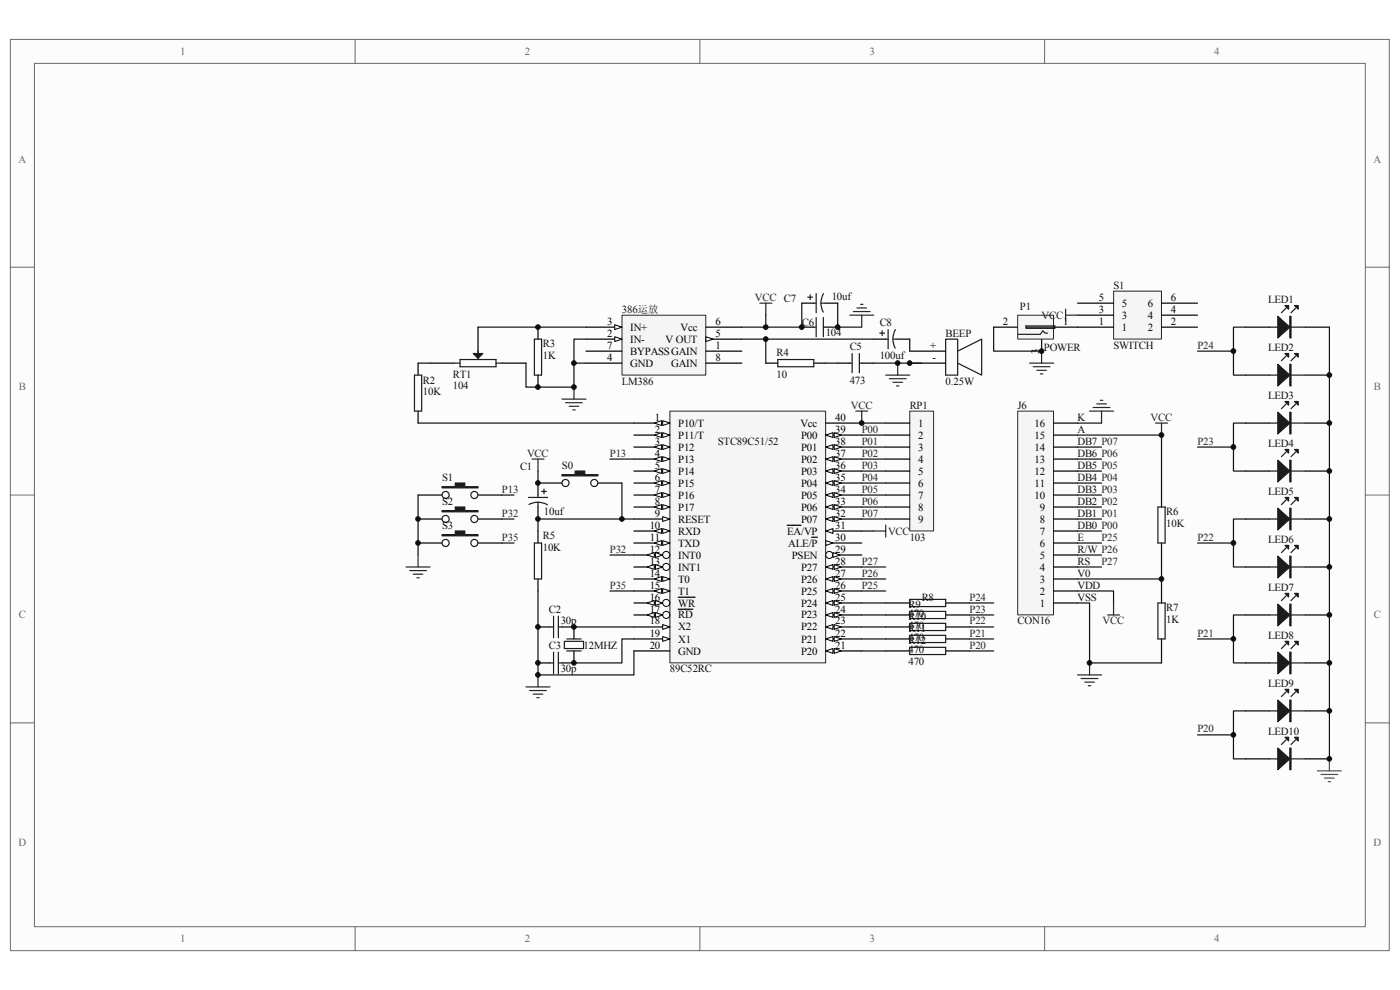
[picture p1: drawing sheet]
<svg xmlns="http://www.w3.org/2000/svg" width="297mm" height="210mm" viewBox="0 0 297 210" stroke-linecap="round" stroke-linejoin="round" font-family="sans-serif">
<path d="M2.2 8.4h292.5v193.3h-292.5z" fill="#fcfcfc"/>
<path d="M2.2 8.4h292.5v193.3h-292.5z" fill="none" stroke="#6a6a6a" stroke-width=".21"/>
<path d="M7.3 13.5h282.3v183.1h-282.3z" fill="#fcfcfc"/>
<g fill="none" stroke="#6a6a6a" stroke-width=".21">
<path d="M7.3 13.4h282.3v183.2h-282.3zM75.3 8.3v5.1M148.5 8.3v5.1M221.6 8.3v5.1M2.2 56.7h5.1M289.7 56.7h5M2.2 105h5.1M289.7 105h5M2.2 153.3h5.1M289.7 153.3h5M75.3 196.6v5.1M148.5 196.6v5.1"/>
<path d="M221.6 196.6v5.1"/>
</g>
<path d="M142.1 87.2h33.1v53.4h-33.1z" fill="#f5f5f5"/>
<path d="M142.1 87.2h33.1v53.4h-33.1z" fill="none" stroke="#262626" stroke-width=".21"/>
<path d="M175.2 112.6h7.6" fill="none" stroke="#000" stroke-width=".25"/>
<path d="M175.2 112.6l1.5-.5v1.1z" fill="#fcfcfc" stroke="#000" stroke-width=".21"/>
<path d="M167 111.4h2.9M134.5 135.5h7.6" fill="none" stroke="#000" stroke-width=".25"/>
<path d="M140.6 135l1.5 .5-1.5 .5z" fill="#fcfcfc" stroke="#000" stroke-width=".21"/>
<path d="M134.5 133h7.6" fill="none" stroke="#000" stroke-width=".25"/>
<path d="M140.6 132.5l1.5 .5-1.5 .5z" fill="#fcfcfc" stroke="#000" stroke-width=".21"/>
<path d="M134.5 110.1h7.6" fill="none" stroke="#000" stroke-width=".25"/>
<path d="M140.6 109.6l1.5 .5-1.5 .5z" fill="#fcfcfc" stroke="#000" stroke-width=".21"/>
<path d="M134.5 130.4h7.6" fill="none" stroke="#000" stroke-width=".25"/>
<g fill="#fcfcfc" stroke="#000" stroke-width=".21">
<path d="M139.1 129.9l1.5 .5-1.5 .6z"/>
<path d="M137.3 130.4l1.5-.5v1.1z"/>
<circle cx="141.3" cy="130.4" r=".75"/>
</g>
<path d="M134.5 127.9h7.6M143.9 129.2h3.1" fill="none" stroke="#000" stroke-width=".25"/>
<g fill="#fcfcfc" stroke="#000" stroke-width=".21">
<path d="M139.1 127.4l1.5 .5-1.5 .5z"/>
<path d="M137.3 127.9l1.5-.5v1z"/>
<circle cx="141.3" cy="127.9" r=".75"/>
</g>
<path d="M134.5 117.7h7.6M143.9 126.7h3.6" fill="none" stroke="#000" stroke-width=".25"/>
<g fill="#fcfcfc" stroke="#000" stroke-width=".21">
<path d="M139.1 117.2l1.5 .5-1.5 .5z"/>
<path d="M137.3 117.7l1.5-.5v1z"/>
<circle cx="141.3" cy="117.7" r=".75"/>
</g>
<path d="M134.5 120.3h7.6" fill="none" stroke="#000" stroke-width=".25"/>
<g fill="#fcfcfc" stroke="#000" stroke-width=".21">
<path d="M139.1 119.8l1.5 .5-1.5 .5z"/>
<path d="M137.3 120.3l1.5-.5v1z"/>
<circle cx="141.3" cy="120.3" r=".75"/>
</g>
<path d="M134.5 122.8h7.6" fill="none" stroke="#000" stroke-width=".25"/>
<g fill="#fcfcfc" stroke="#000" stroke-width=".21">
<path d="M140.6 122.3l1.5 .5-1.5 .5z"/>
<path d="M138.8 122.8l1.5-.5v1z"/>
</g>
<path d="M134.5 125.4h7.6" fill="none" stroke="#000" stroke-width=".25"/>
<g fill="#fcfcfc" stroke="#000" stroke-width=".21">
<path d="M140.6 124.9l1.5 .5-1.5 .5z"/>
<path d="M138.8 125.4l1.5-.5v1z"/>
</g>
<path d="M134.5 89.7h7.6" fill="none" stroke="#000" stroke-width=".25"/>
<g fill="#fcfcfc" stroke="#000" stroke-width=".21">
<path d="M140.6 89.2l1.5 .5-1.5 .6z"/>
<path d="M138.8 89.7l1.5-.5v1.1z"/>
</g>
<path d="M134.5 92.3h7.6" fill="none" stroke="#000" stroke-width=".25"/>
<g fill="#fcfcfc" stroke="#000" stroke-width=".21">
<path d="M140.6 91.8l1.5 .5-1.5 .5z"/>
<path d="M138.8 92.3l1.5-.5v1z"/>
</g>
<path d="M134.5 94.8h7.6" fill="none" stroke="#000" stroke-width=".25"/>
<g fill="#fcfcfc" stroke="#000" stroke-width=".21">
<path d="M140.6 94.3l1.5 .5-1.5 .5z"/>
<path d="M138.8 94.8l1.5-.5v1z"/>
</g>
<path d="M134.5 97.4h7.6" fill="none" stroke="#000" stroke-width=".25"/>
<g fill="#fcfcfc" stroke="#000" stroke-width=".21">
<path d="M140.6 96.9l1.5 .5-1.5 .5z"/>
<path d="M138.8 97.4l1.5-.5v1z"/>
</g>
<path d="M134.5 99.9h7.6" fill="none" stroke="#000" stroke-width=".25"/>
<g fill="#fcfcfc" stroke="#000" stroke-width=".21">
<path d="M140.6 99.4l1.5 .5-1.5 .5z"/>
<path d="M138.8 99.9l1.5-.5v1z"/>
</g>
<path d="M134.5 102.5h7.6" fill="none" stroke="#000" stroke-width=".25"/>
<g fill="#fcfcfc" stroke="#000" stroke-width=".21">
<path d="M140.6 102l1.5 .5-1.5 .5z"/>
<path d="M138.8 102.5l1.5-.5v1z"/>
</g>
<path d="M134.5 105h7.6" fill="none" stroke="#000" stroke-width=".25"/>
<g fill="#fcfcfc" stroke="#000" stroke-width=".21">
<path d="M140.6 104.5l1.5 .5-1.5 .5z"/>
<path d="M138.8 105l1.5-.5v1z"/>
</g>
<path d="M134.5 107.6h7.6" fill="none" stroke="#000" stroke-width=".25"/>
<g fill="#fcfcfc" stroke="#000" stroke-width=".21">
<path d="M140.6 107l1.5 .6-1.5 .5z"/>
<path d="M138.8 107.6l1.5-.6v1.1z"/>
</g>
<path d="M175.2 92.3h7.6" fill="none" stroke="#000" stroke-width=".25"/>
<g fill="#fcfcfc" stroke="#000" stroke-width=".21">
<path d="M175.2 92.3l1.5-.5v1z"/>
<path d="M177 91.8l1.5 .5-1.5 .5z"/>
</g>
<path d="M175.2 94.8h7.6" fill="none" stroke="#000" stroke-width=".25"/>
<g fill="#fcfcfc" stroke="#000" stroke-width=".21">
<path d="M175.2 94.8l1.5-.5v1z"/>
<path d="M177 94.3l1.5 .5-1.5 .5z"/>
</g>
<path d="M175.2 97.4h7.6" fill="none" stroke="#000" stroke-width=".25"/>
<g fill="#fcfcfc" stroke="#000" stroke-width=".21">
<path d="M175.2 97.4l1.5-.5v1z"/>
<path d="M177 96.9l1.5 .5-1.5 .5z"/>
</g>
<path d="M175.2 99.9h7.6" fill="none" stroke="#000" stroke-width=".25"/>
<g fill="#fcfcfc" stroke="#000" stroke-width=".21">
<path d="M175.2 99.9l1.5-.5v1z"/>
<path d="M177 99.4l1.5 .5-1.5 .5z"/>
</g>
<path d="M175.2 102.5h7.6" fill="none" stroke="#000" stroke-width=".25"/>
<g fill="#fcfcfc" stroke="#000" stroke-width=".21">
<path d="M175.2 102.5l1.5-.5v1z"/>
<path d="M177 102l1.5 .5-1.5 .5z"/>
</g>
<path d="M175.2 105h7.6" fill="none" stroke="#000" stroke-width=".25"/>
<g fill="#fcfcfc" stroke="#000" stroke-width=".21">
<path d="M175.2 105l1.5-.5v1z"/>
<path d="M177 104.5l1.5 .5-1.5 .5z"/>
</g>
<path d="M175.2 107.6h7.6" fill="none" stroke="#000" stroke-width=".25"/>
<g fill="#fcfcfc" stroke="#000" stroke-width=".21">
<path d="M175.2 107.6l1.5-.6v1.1z"/>
<path d="M177 107l1.5 .6-1.5 .5z"/>
</g>
<path d="M175.2 110.1h7.6" fill="none" stroke="#000" stroke-width=".25"/>
<g fill="#fcfcfc" stroke="#000" stroke-width=".21">
<path d="M175.2 110.1l1.5-.5v1z"/>
<path d="M177 109.6l1.5 .5-1.5 .5z"/>
</g>
<path d="M175.2 138.1h7.6" fill="none" stroke="#000" stroke-width=".25"/>
<g fill="#fcfcfc" stroke="#000" stroke-width=".21">
<path d="M175.2 138.1l1.5-.5v1z"/>
<path d="M177 137.6l1.5 .5-1.5 .5z"/>
</g>
<path d="M175.2 135.5h7.6" fill="none" stroke="#000" stroke-width=".25"/>
<g fill="#fcfcfc" stroke="#000" stroke-width=".21">
<path d="M175.2 135.5l1.5-.5v1z"/>
<path d="M177 135l1.5 .5-1.5 .5z"/>
</g>
<path d="M175.2 133h7.6" fill="none" stroke="#000" stroke-width=".25"/>
<g fill="#fcfcfc" stroke="#000" stroke-width=".21">
<path d="M175.2 133l1.5-.5v1z"/>
<path d="M177 132.5l1.5 .5-1.5 .5z"/>
</g>
<path d="M175.2 130.4h7.6" fill="none" stroke="#000" stroke-width=".25"/>
<g fill="#fcfcfc" stroke="#000" stroke-width=".21">
<path d="M175.2 130.4l1.5-.5v1.1z"/>
<path d="M177 129.9l1.5 .5-1.5 .6z"/>
</g>
<path d="M175.2 127.9h7.6" fill="none" stroke="#000" stroke-width=".25"/>
<g fill="#fcfcfc" stroke="#000" stroke-width=".21">
<path d="M175.2 127.9l1.5-.5v1z"/>
<path d="M177 127.4l1.5 .5-1.5 .5z"/>
</g>
<path d="M175.2 125.4h7.6" fill="none" stroke="#000" stroke-width=".25"/>
<g fill="#fcfcfc" stroke="#000" stroke-width=".21">
<path d="M175.2 125.4l1.5-.5v1z"/>
<path d="M177 124.9l1.5 .5-1.5 .5z"/>
</g>
<path d="M175.2 122.8h7.6" fill="none" stroke="#000" stroke-width=".25"/>
<g fill="#fcfcfc" stroke="#000" stroke-width=".21">
<path d="M175.2 122.8l1.5-.5v1z"/>
<path d="M177 122.3l1.5 .5-1.5 .5z"/>
</g>
<path d="M175.2 120.3h7.6" fill="none" stroke="#000" stroke-width=".25"/>
<g fill="#fcfcfc" stroke="#000" stroke-width=".21">
<path d="M175.2 120.3l1.5-.5v1z"/>
<path d="M177 119.8l1.5 .5-1.5 .5z"/>
</g>
<path d="M175.2 117.7h7.6" fill="none" stroke="#000" stroke-width=".25"/>
<g fill="#fcfcfc" stroke="#000" stroke-width=".21">
<path d="M176.7 117.2l1.5 .5-1.5 .5z"/>
<circle cx="175.9" cy="117.7" r=".75"/>
</g>
<path d="M175.2 115.2h7.6" fill="none" stroke="#000" stroke-width=".25"/>
<path d="M175.2 114.7l1.5 .5-1.5 .5z" fill="#fcfcfc" stroke="#000" stroke-width=".21"/>
<path d="M134.5 115.2h7.6M172.2 114h1.2" fill="none" stroke="#000" stroke-width=".25"/>
<g fill="#fcfcfc" stroke="#000" stroke-width=".21">
<path d="M140.6 114.7l1.5 .5-1.5 .5z"/>
<path d="M138.8 115.2l1.5-.5v1z"/>
</g>
<path d="M134.5 112.6h7.6" fill="none" stroke="#000" stroke-width=".25"/>
<g fill="#fcfcfc" stroke="#000" stroke-width=".21">
<path d="M140.6 112.1l1.5 .5-1.5 .6z"/>
<path d="M138.8 112.6l1.5-.5v1.1z"/>
</g>
<g fill="none" stroke="#000" stroke-width=".25">
<path d="M175.2 89.7h7.6M88.7 105h5.1M88.7 110.1h5.1M88.7 115.2h5.1M101.4 105h5.1M101.4 110.1h5.1M101.4 115.2h5.1M114.1 107.6v2.5M114.1 112.6v2.6M119.2 102.5h-5.1v2.5M126.8 102.5h5.1M114.1 122.8v2.6"/>
<path d="M114.1 133h2.6M119.2 133h2.6v2.5M121.8 138.1v2.5h-2.6M134.5 138.1h7.6M114.1 140.6h2.6"/>
</g>
<g fill="none" stroke="#1c1c1c" stroke-width=".25">
<path d="M112.1 105.5h4.1M112.2 107a4 4 0 0 1 3.9 .1M113.4 115.2h1.5v7.6h-1.5zM114.1 105v.5M114.1 106.5v1.1M114.9 104.2h1M115.4 103.7v1.1M116.7 133h.7M117.4 130.7v4.6M117.4 138.3v4.6M118.5 130.7v4.6M118.5 138.3v4.6"/>
<path d="M118.5 133h.7M119.7 136h4.1v1.6h-4.1zM120.2 138.1h3.1M120.2 135.5h3.1M116.7 140.6h.7M118.5 140.6h.7"/>
<circle cx="94.5" cy="115.2" r=".75"/>
<circle cx="94.5" cy="110.1" r=".75"/>
<circle cx="94.5" cy="105" r=".75"/>
<circle cx="100.6" cy="110.1" r=".75"/>
<circle cx="100.6" cy="115.2" r=".75"/>
<circle cx="100.6" cy="105" r=".75"/>
<circle cx="120" cy="102.5" r=".75"/>
<circle cx="126.1" cy="102.5" r=".75"/>
</g>
<g fill="#1c1c1c" stroke="#1c1c1c" stroke-width=".25">
<path d="M119.2 100.7h2.8v-.8h2v.8h2.8v.2h-7.6z" fill-rule="evenodd"/>
<path d="M93.8 103.2h2.8v-.7h2v.7h2.8v.3h-7.6z" fill-rule="evenodd"/>
<path d="M93.8 108.3h2.8v-.7h2v.7h2.8v.3h-7.6z" fill-rule="evenodd"/>
<path d="M93.8 113.4h2.8v-.8h2v.8h2.8v.3h-7.6z" fill-rule="evenodd"/>
</g>
<path d="M112.9 97.4h2.5M114.1 97.4v2.5M111.6 145.7h5.1M112.3 146.5h3.6M113.1 147.2h2M113.9 148h.5M114.1 143.2v2.5" fill="none" stroke="#262626" stroke-width=".25"/>
<path d="M114.1 99.9v2.6M129.4 97.4h5.1M106.5 105h2.5M106.5 110.1h2.5M106.5 115.2h2.5M131.9 102.5v7.6M121.8 133h12.7M134.5 135.5h-2.6v5.1h-10.1" fill="none" stroke="#0e0e0e" stroke-width=".25"/>
<path d="M132 66.9h17.7v12.7h-17.7z" fill="#f5f5f5"/>
<path d="M132 66.9h17.7v12.7h-17.7z" fill="none" stroke="#262626" stroke-width=".21"/>
<path d="M124.3 69.4h7.6" fill="none" stroke="#000" stroke-width=".25"/>
<path d="M130.4 68.9l1.5 .5-1.5 .5z" fill="#fcfcfc" stroke="#000" stroke-width=".21"/>
<path d="M124.3 71.9h7.6" fill="none" stroke="#000" stroke-width=".25"/>
<path d="M130.4 71.4l1.5 .5-1.5 .5z" fill="#fcfcfc" stroke="#000" stroke-width=".21"/>
<path d="M124.3 77h7.6M149.7 71.9h7.7" fill="none" stroke="#000" stroke-width=".25"/>
<path d="M149.7 71.4l1.6 .5-1.6 .5z" fill="#fcfcfc" stroke="#000" stroke-width=".21"/>
<g fill="none" stroke="#000" stroke-width=".25">
<path d="M88.7 77v2.6M114.1 69.4v2.5M114.1 79.6v2.5M124.3 74.5h7.6M149.7 74.5h7.7M149.7 77h7.7M149.7 69.4h7.7M162.5 77h2.5M170.1 69.4h2.5M170.1 64.3h2.5M172.6 77h2.6M175.2 69.4h2.5"/>
<path d="M175.2 64.3h2.5M177.7 77h2.6M182.8 77h2.6M185.4 71.9h2.5M190.4 71.9h2.6M193 74.5h7.6M193 77h7.6M210.8 69.4h5.1M221 71.9v2.6M223.5 69.4h5.1M88.7 87.2v2.5"/>
</g>
<g fill="none" stroke="#262626" stroke-width=".25">
<path d="M161.2 64.3h2.5M162.5 64.3v2.6M180.3 66.9h5.1M181 66.1h3.6M181.8 65.3h2M182.6 64.6h.5M182.8 66.9v2.5M187.9 79.6h5.1M190.4 77v2.6M119.2 84.7h5.1M120 85.4h3.5M120.7 86.2h2.1"/>
<path d="M121.5 86.9h.5M121.8 82.1v2.6M188.7 80.3h3.5M189.4 81.1h2.1M190.2 81.9h.5"/>
</g>
<g fill="none" stroke="#1c1c1c" stroke-width=".25">
<path d="M87.9 79.6h1.6v7.6h-1.6zM113.4 71.9h1.5v7.7h-1.5zM165 76.3h7.6v1.5h-7.6zM171.4 63h1M171.9 62.5v1M172.6 64.3h.5M172.6 69.4h.5M173.1 62.3v4M173.1 67.4v4M174.2 64.3h1M174.7 67.4v4M174.7 69.4h.5"/>
<path d="M174.7 62.3a4.1 4.1 0 0 0-.1 3.9M180.3 77h.5M180.8 75v4.1M182.3 75v4.1M182.3 77h.5M186.6 70.7h1M187.1 70.2v1M187.9 71.9h.5M188.4 69.9v4.1M189.4 71.9h1M190 69.9a4.1 4.1 0 0 0-.1 3.9M200.6 71.9h2.6v7.7h-2.6z"/>
<path d="M203.2 74.5l5-2.6v7.7l-5-2.6"/>
</g>
<path d="M157.4 71.9h28M162.5 66.9v2.5M162.5 71.9v5.1M170.1 64.3v5.1h-12.7M175.2 77h2.5M177.7 64.3v5.1h5.1M185.4 77h10.1M193 71.9v2.6" fill="none" stroke="#0e0e0e" stroke-width=".25"/>
<path d="M215.9 66.9h7.6v5h-7.6z" fill="#f5f5f5"/>
<path d="M215.9 66.9h7.6v5h-7.6z" fill="none" stroke="#262626" stroke-width=".21"/>
<path d="M217.7 69.1h6.1v.6h-6.1zM217.7 69.4h6.1M222.2 70.7h-.5l-.5-.5-.5 .7h-4.8" fill="none" stroke="#1c1c1c" stroke-width=".25"/>
<path d="M236.3 61.8h10.1v10.1h-10.1z" fill="#f5f5f5"/>
<path d="M236.2 61.8h10.2v10.1h-10.2z" fill="none" stroke="#262626" stroke-width=".21"/>
<path d="M91.2 77h5.1M101.4 69.4v5.1M106.5 77h5.1M228.6 69.4h7.6M228.6 66.9h7.6M228.6 64.3h7.6M246.4 69.4h7.6M246.4 66.9h7.6M246.4 64.3h7.6" fill="none" stroke="#000" stroke-width=".25"/>
<g fill="none" stroke="#262626" stroke-width=".25">
<path d="M218.4 77h5.1M219.2 77.8h3.6M220 78.6h2M220.7 79.3h.5M221 74.5v2.5M226.1 65.6v2.5M226.1 66.9h2.5M181.5 87.2h2.6M182.8 87.2v2.5M88.7 117.7v2.6M86.1 120.3h5.1M86.9 121h3.6"/>
<path d="M87.7 121.8h2M88.4 122.6h.5"/>
</g>
<path d="M96.3 77h1.3M97.6 76.3h7.6v1.5h-7.6zM101.4 74.5v1.8M105.2 77h1.3" fill="none" stroke="#1c1c1c" stroke-width=".25"/>
<path d="M100.4 75h2l-1 1z" fill="#1c1c1c" stroke="#1c1c1c" stroke-width=".25"/>
<path d="M88.7 77h2.5M88.7 105v12.7" fill="none" stroke="#0e0e0e" stroke-width=".25"/>
<path d="M193 87.2h5.1v25.4h-5.1z" fill="#f5f5f5"/>
<path d="M193 87.2h5.1v25.4h-5.1z" fill="none" stroke="#262626" stroke-width=".21"/>
<path d="M187.9 89.7h5.1M187.9 92.3h5.1M187.9 94.8h5.1M187.9 97.4h5.1M187.9 99.9h5.1M187.9 102.5h5.1M187.9 105h5.1M187.9 107.6h5.1M187.9 110.1h5.1" fill="none" stroke="#000" stroke-width=".25"/>
<path d="M215.9 87.2h7.6v43.2h-7.6z" fill="#f5f5f5"/>
<path d="M215.9 87.2h7.6v43.2h-7.6z" fill="none" stroke="#262626" stroke-width=".21"/>
<g fill="none" stroke="#000" stroke-width=".25">
<path d="M264.2 69.4h5.1M264.2 79.6h5.1M276.9 69.4h5.1M276.9 79.6h5.1M223.5 99.9h5.1M223.5 97.4h5.1M223.5 94.8h5.1M223.5 92.3h5.1M223.5 89.7h5.1M264.2 99.9h5.1M264.2 89.7h5.1M276.9 99.9h5.1"/>
<path d="M276.9 89.7h5.1M223.5 117.7h5.1M223.5 115.2h5.1M223.5 112.6h5.1M223.5 110.1h5.1M223.5 107.6h5.1M223.5 105h5.1M223.5 102.5h5.1M246.4 102.5v5.1M246.4 115.2v5.1M264.2 110.1h5.1M276.9 110.1h5.1"/>
<path d="M187.9 127.9h5.1M187.9 130.4h5.1M187.9 133h5.1M187.9 135.5h5.1M187.9 138.1h5.1M200.6 127.9h5.1M200.6 130.4h5.1M200.6 133h5.1M200.6 135.5h5.1M200.6 138.1h5.1M223.5 127.9h5.1M223.5 125.4h5.1"/>
<path d="M223.5 122.8h5.1M223.5 120.3h5.1M246.4 122.8v5.1M246.4 135.5v5.1M264.2 120.3h5.1M264.2 130.4h5.1M276.9 120.3h5.1M276.9 130.4h5.1M264.2 140.6h5.1M264.2 150.8h5.1M276.9 140.6h5.1M276.9 150.8h5.1"/>
<path d="M264.2 161h5.1M276.9 161h5.1"/>
</g>
<g fill="none" stroke="#0e0e0e" stroke-width=".25">
<path d="M101.4 69.4h22.9M121.8 77h2.5M124.3 71.9h-2.5v10.2h-10.2v-5.1M210.8 69.4v5.1h10.2M254 74.5h7.7M264.2 69.4h-2.5v10.2h2.5M282 69.4v91.6M88.7 89.7h45.8M182.8 99.9h5.1M182.8 97.4h5.1M182.8 94.8h5.1M182.8 89.7h5.1"/>
<path d="M182.8 92.3h5.1M228.6 92.3h17.8v10.2M228.6 99.9h5.1M228.6 97.4h5.1M228.6 94.8h5.1M228.6 89.7h5.1M254 94.8h7.7M264.2 89.7h-2.5v10.2h2.5M129.4 117.7h5.1M134.5 110.1h-20.4v2.5M182.8 112.6h2.6M182.8 110.1h5.1"/>
<path d="M182.8 107.6h5.1M182.8 105h5.1M182.8 102.5h5.1M228.6 112.6h5.1M228.6 110.1h5.1M228.6 107.6h5.1M228.6 105h5.1M228.6 102.5h5.1M228.6 115.2h5.1M228.6 117.7h5.1M254 115.2h7.7M264.2 110.1h-2.5v10.2h2.5"/>
<path d="M114.1 125.4v17.8h20.4v-5.1M129.4 125.4h5.1M182.8 120.3h5.1M182.8 122.8h5.1M182.8 125.4h5.1M182.8 127.9h5.1M182.8 130.4h5.1M182.8 133h5.1M182.8 135.5h5.1M182.8 138.1h5.1M205.7 127.9h5.1M205.7 130.4h5.1"/>
<path d="M205.7 133h5.1M205.7 135.5h5.1M205.7 138.1h5.1M228.6 125.4h7.6v2.5M228.6 127.9h2.5v12.7h15.3M228.6 120.3h5.1M246.4 120.3v2.5h-17.8M254 135.5h7.7M264.2 130.4h-2.5v10.2h2.5M254 155.9h7.7M264.2 150.8h-2.5v10.2h2.5"/>
</g>
<g fill="none" stroke="#262626" stroke-width=".25">
<path d="M231.1 87.2h5.1M231.9 86.4h3.6M232.7 85.7h2M233.4 84.9h.5M233.7 87.2v2.5M245.1 89.7h2.6M246.4 89.7v2.6M185.4 112.6h2.5M187.9 111.4v2.5M235 130.4h2.5M236.2 127.9v2.5M228.6 143.2h5.1"/>
<path d="M229.4 143.9h3.5M230.1 144.7h2.1M230.9 145.5h.5M231.1 140.6v2.6"/>
</g>
<g fill="none" stroke="#1c1c1c" stroke-width=".25">
<path d="M269.3 69.4h7.6M269.3 79.6h7.6M272.9 65.3l-1.1 1M272.9 75.5l-1.1 1M274.9 65.3l-1 1M274.9 75.5l-1 1M269.3 89.7h7.6M269.3 99.9h7.6M272.9 85.7l-1.1 1M272.9 95.9l-1.1 1M274.9 85.7l-1 1M274.9 95.9l-1 1"/>
<path d="M245.6 107.6h1.6v7.6h-1.6zM269.3 110.1h7.6M272.9 106l-1.1 1M272.9 116.2l-1.1 1M274.9 106l-1 1M274.9 116.2l-1 1M193 127.1h7.6v1.6h-7.6zM193 129.7h7.6v1.5h-7.6zM193 132.2h7.6v1.6h-7.6zM193 134.8h7.6v1.5h-7.6zM193 137.3h7.6v1.5h-7.6zM245.6 127.9h1.6v7.6h-1.6z"/>
<path d="M269.3 120.3h7.6M269.3 130.4h7.6M272.9 126.4l-1.1 1M272.9 136.6l-1.1 1M274.9 126.4l-1 1M274.9 136.6l-1 1M269.3 140.6h7.6M269.3 150.8h7.6M272.9 156.9l-1.1 1M272.9 146.7l-1.1 1M274.9 156.9l-1 1M274.9 146.7l-1 1"/>
<path d="M269.3 161h7.6"/>
</g>
<g fill="#1c1c1c" stroke="#1c1c1c" stroke-width=".25">
<path d="M271.1 67.1l2.5 2.3-2.5 2.3z"/>
<path d="M274.6 64.8h.8v.8z"/>
<path d="M272.6 64.8h.8v.8z"/>
<path d="M271.1 77.3l2.5 2.3-2.5 2.3z"/>
<path d="M274.6 75h.8v.8z"/>
<path d="M272.6 75h.8v.8z"/>
<path d="M271.1 87.5l2.5 2.2-2.5 2.3z"/>
<path d="M274.6 85.2h.8v.7z"/>
<path d="M272.6 85.2h.8v.7z"/>
<path d="M271.1 97.6l2.5 2.3-2.5 2.3z"/>
<path d="M274.6 95.3h.8v.8z"/>
<path d="M272.6 95.3h.8v.8z"/>
<path d="M271.1 107.8l2.5 2.3-2.5 2.3z"/>
<path d="M274.6 105.5h.8v.8z"/>
<path d="M272.6 105.5h.8v.8z"/>
<path d="M271.1 118l2.5 2.3-2.5 2.3z"/>
<path d="M274.6 115.7h.8v.8z"/>
<path d="M272.6 115.7h.8v.8z"/>
<path d="M271.1 128.2l2.5 2.2-2.5 2.3z"/>
<path d="M274.6 125.9h.8v.7z"/>
<path d="M272.6 125.9h.8v.7z"/>
<path d="M271.1 138.3l2.5 2.3-2.5 2.3z"/>
<path d="M274.6 136h.8v.8z"/>
<path d="M272.6 136h.8v.8z"/>
<path d="M271.1 158.7l2.5 2.3-2.5 2.3z"/>
<path d="M274.6 156.4h.8v.8z"/>
<path d="M272.6 156.4h.8v.8z"/>
<path d="M271.1 148.5l2.5 2.3-2.5 2.3z"/>
<path d="M274.6 146.2h.8v.8z"/>
<path d="M272.6 146.2h.8v.8z"/>
<path d="M273.6 67.1h.3v4.6h-.3z" fill-rule="evenodd"/>
<path d="M273.6 77.3h.3v4.6h-.3z" fill-rule="evenodd"/>
<path d="M273.6 87.5h.3v4.5h-.3z" fill-rule="evenodd"/>
<path d="M273.6 97.6h.3v4.6h-.3z" fill-rule="evenodd"/>
<path d="M273.6 107.8h.3v4.6h-.3z" fill-rule="evenodd"/>
<path d="M273.6 118h.3v4.6h-.3z" fill-rule="evenodd"/>
<path d="M273.6 128.2h.3v4.5h-.3z" fill-rule="evenodd"/>
<path d="M273.6 138.3h.3v4.6h-.3z" fill-rule="evenodd"/>
<path d="M273.6 158.7h.3v4.6h-.3z" fill-rule="evenodd"/>
<path d="M273.6 148.5h.3v4.6h-.3z" fill-rule="evenodd"/>
</g>
<path d="M279.5 163.5h5.1M280.2 164.3h3.6M281 165h2M281.8 165.8h.5M282 161v2.5" fill="none" stroke="#535353" stroke-width=".25"/>
<g fill="#0e0e0e" stroke="#0e0e0e" stroke-width=".21">
<circle cx="88.7" cy="115.2" r=".5"/>
<circle cx="88.7" cy="110.1" r=".5"/>
<circle cx="114.1" cy="143.2" r=".5"/>
<circle cx="114.1" cy="140.6" r=".5"/>
<circle cx="114.1" cy="133" r=".5"/>
<circle cx="114.1" cy="110.1" r=".5"/>
<circle cx="114.1" cy="102.5" r=".5"/>
<circle cx="114.1" cy="82.1" r=".5"/>
<circle cx="114.1" cy="69.4" r=".5"/>
<circle cx="121.7" cy="140.6" r=".5"/>
<circle cx="121.7" cy="133" r=".5"/>
<circle cx="121.7" cy="82.1" r=".5"/>
<circle cx="121.7" cy="77" r=".5"/>
<circle cx="131.9" cy="110.1" r=".5"/>
<circle cx="162.4" cy="71.9" r=".5"/>
<circle cx="162.4" cy="69.4" r=".5"/>
<circle cx="170.1" cy="69.4" r=".5"/>
<circle cx="177.7" cy="69.4" r=".5"/>
<circle cx="182.8" cy="89.7" r=".5"/>
<circle cx="190.4" cy="77" r=".5"/>
<circle cx="193" cy="77" r=".5"/>
<circle cx="221" cy="74.5" r=".5"/>
<circle cx="231.1" cy="140.6" r=".5"/>
<circle cx="246.4" cy="122.8" r=".5"/>
<circle cx="246.4" cy="92.3" r=".5"/>
<circle cx="261.7" cy="155.9" r=".5"/>
<circle cx="261.7" cy="135.5" r=".5"/>
<circle cx="261.7" cy="115.2" r=".5"/>
<circle cx="261.7" cy="94.8" r=".5"/>
<circle cx="261.7" cy="74.5" r=".5"/>
<circle cx="282" cy="161" r=".5"/>
<circle cx="282" cy="150.8" r=".5"/>
<circle cx="282" cy="140.6" r=".5"/>
<circle cx="282" cy="130.4" r=".5"/>
<circle cx="282" cy="120.3" r=".5"/>
<circle cx="282" cy="110.1" r=".5"/>
<circle cx="282" cy="99.9" r=".5"/>
<circle cx="282" cy="89.7" r=".5"/>
<circle cx="282" cy="79.6" r=".5"/>
</g>
<g font-size="2.3" fill="#696969">
<text x="38.2" y="11.6">1</text>
<text x="111.4" y="11.6">2</text>
<text x="184.5" y="11.6">3</text>
<text x="257.6" y="11.6">4</text>
<text x="4" y="34.5">A</text>
<text x="291.4" y="34.5">A</text>
<text x="4" y="82.8">B</text>
<text x="291.4" y="82.8">B</text>
<text x="4" y="131.2">C</text>
<text x="291.4" y="131.2">C</text>
<text x="4" y="179.5">D</text>
<text x="291.4" y="179.5">D</text>
<text x="38.2" y="199.9">1</text>
<text x="111.4" y="199.9">2</text>
<text x="184.5" y="199.9">3</text>
<text x="257.6" y="199.9">4</text>
</g>
<g font-size="2.3" fill="#262626">
<text x="160.2" y="63.8">VCC C7</text>
<text x="221" y="67.6">VCC</text>
<text x="254" y="74">P24</text>
<text x="180.5" y="86.7">VCC</text>
<text x="244.1" y="89.2">VCC</text>
<text x="182.8" y="91.8">P00</text>
<text x="182.8" y="94.3">P01</text>
<text x="254" y="94.3">P23</text>
<text x="111.8" y="96.9">VCC</text>
<text x="129.4" y="96.9">P13</text>
<text x="182.8" y="96.9">P02</text>
<text x="182.8" y="99.4">P03</text>
<text x="182.8" y="101.9">P04</text>
<text x="106.5" y="104.5">P13</text>
<text x="182.8" y="104.5">P05</text>
<text x="182.8" y="107">P06</text>
<text x="106.5" y="109.6">P32</text>
<text x="182.8" y="109.6">P07</text>
<text x="188.4" y="113.4">VCC</text>
<text x="106.5" y="114.7">P35</text>
<text x="129.4" y="117.2">P32</text>
<text x="182.8" y="119.7">P27</text>
<text x="233.7" y="119.7">P27</text>
<text x="233.7" y="114.7">P25</text>
<text x="254" y="114.7">P22</text>
<text x="129.4" y="124.8">P35</text>
<text x="182.8" y="124.8">P25</text>
<text x="182.8" y="122.3">P26</text>
<text x="205.7" y="127.4">P24</text>
<text x="205.7" y="129.9">P23</text>
<text x="205.7" y="132.5">P22</text>
<text x="205.7" y="135">P21</text>
<text x="205.7" y="137.6">P20</text>
<text x="233.9" y="132.4">VCC</text>
<text x="254" y="135">P21</text>
<text x="254" y="155.4">P20</text>
</g>
<g font-size="2.3" fill="#0e0e0e">
<text x="176.4" y="63.5">10uf</text>
<text x="216.4" y="65.8">P1</text>
<text x="236.2" y="61.2">S1</text>
<text x="269" y="64.3">LED1</text>
<text x="131.9" y="66.3">386运放</text>
<text x="170.1" y="69.1">C6</text>
<text x="175.2" y="71.2">104</text>
<text x="186.6" y="69.1">C8</text>
<text x="200.6" y="71.4">BEEP</text>
<text x="115.1" y="73.7">R3</text>
<text x="115.1" y="76.3">1K</text>
<text x="164.8" y="75.5">R4</text>
<text x="180.3" y="74.2">C5</text>
<text x="186.6" y="76.3">100uf</text>
<text x="221.5" y="74.5">POWER</text>
<text x="236.2" y="74">SWITCH</text>
<text x="269" y="74.5">LED2</text>
<text x="89.7" y="81.4">R2</text>
<text x="89.7" y="83.9">10K</text>
<text x="96.1" y="80.1">RT1</text>
<text x="96.1" y="82.6">104</text>
<text x="131.9" y="81.6">LM386</text>
<text x="164.8" y="80.1">10</text>
<text x="180.3" y="81.4">473</text>
<text x="200.6" y="81.6">0.25W</text>
<text x="193" y="86.7">RP1</text>
<text x="215.9" y="86.7">J6</text>
<text x="228.6" y="89.2">K</text>
<text x="269" y="84.7">LED3</text>
<text x="152.3" y="94.3">STC89C51/52</text>
<text x="228.6" y="94.3">DB7 P07</text>
<text x="228.6" y="91.8">A</text>
<text x="269" y="94.8">LED4</text>
<text x="93.8" y="101.9">S1</text>
<text x="110.3" y="99.7">C1</text>
<text x="119.2" y="99.4">S0</text>
<text x="228.6" y="101.9">DB4 P04</text>
<text x="228.6" y="99.4">DB5 P05</text>
<text x="228.6" y="96.9">DB6 P06</text>
<text x="93.8" y="107">S2</text>
<text x="228.6" y="107">DB2 P02</text>
<text x="228.6" y="104.5">DB3 P03</text>
<text x="269" y="105">LED5</text>
<text x="93.8" y="112.1">S3</text>
<text x="115.4" y="109.3">10uf</text>
<text x="228.6" y="112.1">DB0 P00</text>
<text x="228.6" y="109.6">DB1 P01</text>
<text x="247.4" y="109.3">R6</text>
<text x="247.4" y="111.9">10K</text>
<text x="115.1" y="114.4">R5</text>
<text x="115.1" y="117">10K</text>
<text x="193" y="114.7">103</text>
<text x="228.6" y="119.7">RS</text>
<text x="228.6" y="117.2">R/W P26</text>
<text x="228.6" y="114.7">E</text>
<text x="269" y="115.2">LED6</text>
<text x="228.6" y="124.8">VDD</text>
<text x="228.6" y="122.3">V0</text>
<text x="269" y="125.4">LED7</text>
<text x="116.4" y="129.9">C2</text>
<text x="192.7" y="130.9">470</text>
<text x="192.7" y="128.9">R9</text>
<text x="192.7" y="131.4">R10</text>
<text x="195.5" y="127.4">R8</text>
<text x="228.6" y="127.4">VSS</text>
<text x="247.4" y="129.7">R7</text>
<text x="116.4" y="137.6">C3</text>
<text x="118.9" y="132.5">30p</text>
<text x="123.8" y="137.6">12MHZ</text>
<text x="192.7" y="133.5">470</text>
<text x="192.7" y="136">470</text>
<text x="192.7" y="134">R11</text>
<text x="192.7" y="136.6">R12</text>
<text x="215.9" y="132.5">CON16</text>
<text x="247.4" y="132.2">1K</text>
<text x="269" y="135.5">LED8</text>
<text x="118.9" y="142.6">30p</text>
<text x="142.1" y="142.6">89C52RC</text>
<text x="192.7" y="138.6">470</text>
<text x="192.7" y="141.1">470</text>
<text x="269" y="145.7">LED9</text>
<text x="269" y="155.9">LED10</text>
</g>
<g font-size="2.3">
<text x="233.1" y="63.8">5</text>
<text x="238" y="65.1">5</text>
<text x="243.5" y="65.1">6</text>
<text x="248.4" y="63.8">6</text>
<text x="128.8" y="68.9">3</text>
<text x="128.8" y="71.4">2</text>
<text x="133.7" y="70.2">IN+</text>
<text x="144.4" y="70.2">Vcc</text>
<text x="151.8" y="71.4">5</text>
<text x="151.8" y="68.9">6</text>
<text x="212.7" y="68.9">2</text>
<text x="225.5" y="68.9">1</text>
<text x="233.1" y="68.9">1</text>
<text x="233.1" y="66.3">3</text>
<text x="238" y="70.2">1</text>
<text x="238" y="67.6">3</text>
<text x="243.5" y="70.2">2</text>
<text x="243.5" y="67.6">4</text>
<text x="248.4" y="68.9">2</text>
<text x="248.4" y="66.3">4</text>
<text x="128.8" y="76.5">4</text>
<text x="128.8" y="74">7</text>
<text x="133.7" y="72.7">IN-</text>
<text x="133.7" y="77.8">GND</text>
<text x="133.7" y="75.2">BYPASSGAIN</text>
<text x="141.2" y="72.7">V OUT</text>
<text x="142.4" y="77.8">GAIN</text>
<text x="151.8" y="74">1</text>
<text x="151.8" y="76.5">8</text>
<text x="197.3" y="74">+</text>
<text x="197.8" y="76.5">-</text>
<text x="220.4" y="75.1" transform="rotate(-90 220.4 75.1)">3</text>
<text x="139" y="89.2">1</text>
<text x="177.2" y="89.2">40</text>
<text x="139" y="91.8">2</text>
<text x="139" y="94.3">3</text>
<text x="143.9" y="90.5">P10/T</text>
<text x="143.9" y="93.1">P11/T</text>
<text x="143.9" y="95.6">P12</text>
<text x="169.8" y="90.5">Vcc</text>
<text x="169.9" y="93.1">P00</text>
<text x="169.9" y="95.6">P01</text>
<text x="177.2" y="91.8">39</text>
<text x="177.2" y="94.3">38</text>
<text x="194.8" y="90.5">1</text>
<text x="194.8" y="93.1">2</text>
<text x="194.8" y="95.6">3</text>
<text x="219.5" y="95.6">14</text>
<text x="219.5" y="93.1">15</text>
<text x="219.5" y="90.5">16</text>
<text x="139" y="96.9">4</text>
<text x="139" y="99.4">5</text>
<text x="139" y="101.9">6</text>
<text x="143.9" y="98.1">P13</text>
<text x="143.9" y="100.7">P14</text>
<text x="169.9" y="98.1">P02</text>
<text x="169.9" y="100.7">P03</text>
<text x="177.2" y="96.9">37</text>
<text x="177.2" y="99.4">36</text>
<text x="177.2" y="101.9">35</text>
<text x="194.8" y="98.1">4</text>
<text x="194.8" y="100.7">5</text>
<text x="219.5" y="100.7">12</text>
<text x="219.5" y="98.1">13</text>
<text x="139" y="104.5">7</text>
<text x="139" y="107">8</text>
<text x="143.9" y="103.2">P15</text>
<text x="143.9" y="105.8">P16</text>
<text x="169.9" y="103.2">P04</text>
<text x="169.9" y="105.8">P05</text>
<text x="177.2" y="104.5">34</text>
<text x="177.2" y="107">33</text>
<text x="194.8" y="103.2">6</text>
<text x="194.8" y="105.8">7</text>
<text x="219.5" y="105.8">10</text>
<text x="219.5" y="103.2">11</text>
<text x="137.8" y="112.1">10</text>
<text x="139" y="109.6">9</text>
<text x="143.9" y="110.9">RESET</text>
<text x="143.9" y="108.3">P17</text>
<text x="143.9" y="113.4">RXD</text>
<text x="167" y="113.4">EA/VP</text>
<text x="169.9" y="108.3">P06</text>
<text x="169.9" y="110.9">P07</text>
<text x="177.2" y="112.1">31</text>
<text x="177.2" y="109.6">32</text>
<text x="194.8" y="108.3">8</text>
<text x="194.8" y="110.9">9</text>
<text x="220.6" y="113.4">7</text>
<text x="220.6" y="110.9">8</text>
<text x="220.6" y="108.3">9</text>
<text x="137.8" y="117.2">12</text>
<text x="137.8" y="119.7">13</text>
<text x="137.8" y="114.7">11</text>
<text x="143.9" y="118.5">INT0</text>
<text x="143.9" y="115.9">TXD</text>
<text x="167.2" y="115.9">ALE/P</text>
<text x="168" y="118.5">PSEN</text>
<text x="177.2" y="119.7">28</text>
<text x="177.2" y="117.2">29</text>
<text x="177.2" y="114.7">30</text>
<text x="220.6" y="118.5">5</text>
<text x="220.6" y="115.9">6</text>
<text x="137.8" y="122.3">14</text>
<text x="137.8" y="124.8">15</text>
<text x="143.9" y="121">INT1</text>
<text x="143.9" y="123.6">T0</text>
<text x="169.9" y="123.6">P26</text>
<text x="169.9" y="121">P27</text>
<text x="177.2" y="124.8">26</text>
<text x="177.2" y="122.3">27</text>
<text x="220.6" y="123.6">3</text>
<text x="220.6" y="121">4</text>
<text x="137.8" y="129.9">17</text>
<text x="137.8" y="127.4">16</text>
<text x="143.9" y="131.2">RD</text>
<text x="143.9" y="128.7">WR</text>
<text x="143.9" y="126.1">T1</text>
<text x="169.9" y="131.2">P23</text>
<text x="169.9" y="128.7">P24</text>
<text x="169.9" y="126.1">P25</text>
<text x="177.2" y="129.9">24</text>
<text x="177.2" y="127.4">25</text>
<text x="220.6" y="128.7">1</text>
<text x="220.6" y="126.1">2</text>
<text x="137.8" y="135">19</text>
<text x="137.8" y="132.5">18</text>
<text x="137.8" y="137.6">20</text>
<text x="143.9" y="136.3">X1</text>
<text x="143.9" y="133.7">X2</text>
<text x="169.9" y="136.3">P21</text>
<text x="169.9" y="133.7">P22</text>
<text x="177.2" y="137.6">21</text>
<text x="177.2" y="135">22</text>
<text x="177.2" y="132.5">23</text>
<text x="143.9" y="138.8">GND</text>
<text x="169.9" y="138.8">P20</text>
</g>
</svg>
